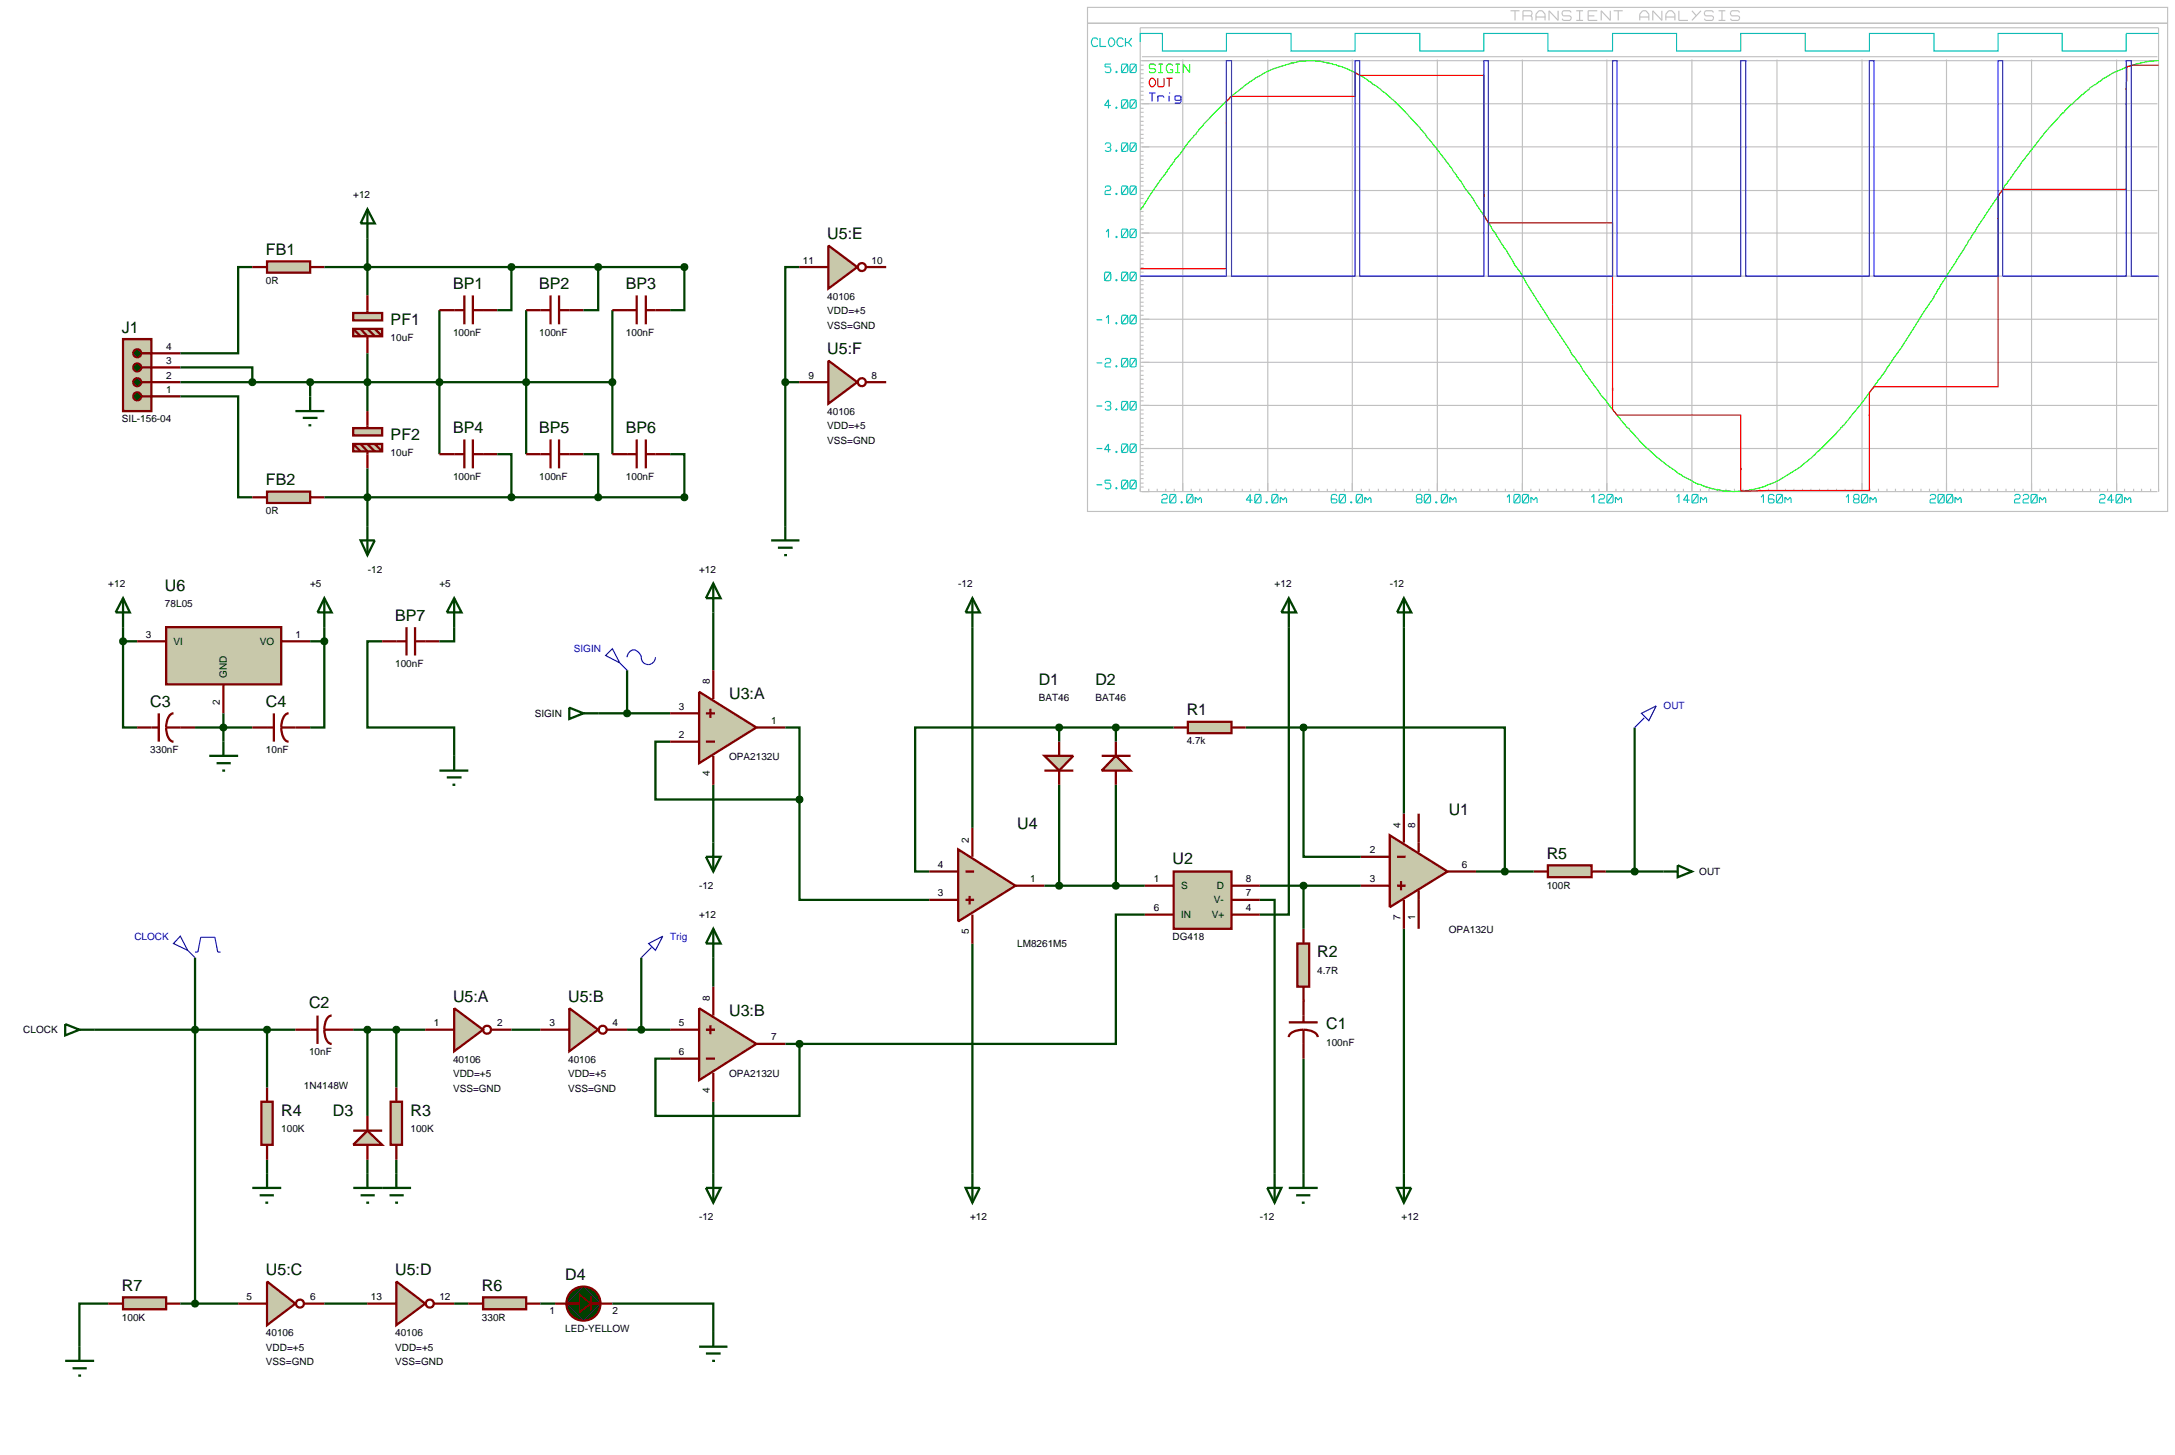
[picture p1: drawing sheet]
<svg xmlns="http://www.w3.org/2000/svg" width="384mm" height="257mm" viewBox="0 0 384 257" stroke-linecap="round" stroke-linejoin="round" font-family="sans-serif">
<g fill="none" stroke="#004000" stroke-width=".4">
<path d="M44.5 47.1h-2.5v15.2h-10.2M57.2 47.1h63.5v7.6h-2.5M64.8 42v10.1M77.5 54.7v25.4M90.2 47.1v7.6h-2.5M92.8 54.7v25.4M105.5 47.1v7.6h-2.6M108 54.7v25.4M141 47.1h-2.5v20.3M31.8 69.9h10.2v17.8h2.5M31.8 64.8h12.7v2.6M31.8 67.4h76.2"/>
<path d="M54.7 67.4v2.5M64.8 62.3v10.2M138.5 67.4h2.5M138.5 67.4v25.4M64.8 82.6v10.2M87.7 80.1h2.5v7.6M102.9 80.1h2.6v7.6M118.2 80.1h2.5v7.6h-63.5M21.7 113.1v15.2h2.5M21.7 110.6v2.5M21.7 113.1h2.5M54.7 113.1h2.5"/>
<path d="M57.2 113.1v15.2h-2.5M57.2 110.6v2.5M67.4 113.1h-2.6v15.2h15.3v5M80.1 110.6v2.5h-2.6M110.6 118.2v7.6M125.8 108v10.2M171.5 110.6v35.4M227.3 110.6v50.7h-5.1M247.6 110.6v32.9M34.4 128.3h10.1M39.4 125.8v5M105.5 125.8h12.7"/>
<path d="M118.2 130.8h-2.6v10.2h25.4M125.8 138.4v10.2M138.5 128.3h2.5v12.7M186.8 128.3h-25.4v25.4h2.5M186.8 128.3h20.2M186.8 128.3v2.5M186.8 138.4v17.8M196.8 128.3v2.5M196.8 138.4v17.8M219.7 128.3h10.2M229.9 128.3h35.5v25.4M229.9 128.3v22.8h10.1"/>
<path d="M288.3 128.3v25.4M141 141v17.7h22.9M184.2 156.2h17.7M222.2 158.7h2.6v48.3M222.2 156.2h17.8M229.9 156.2v7.6M260.3 153.7h10.2M283.2 153.7h10.2M34.4 168.9v61M113.1 168.9v12.7M125.8 168.9v5.1M171.5 166.4v40.6"/>
<path d="M201.9 161.3h-5.1v22.8h-55.8M247.6 163.8v43.2M16.6 181.6h35.5M47.1 181.6v10.2M62.3 181.6h12.7M64.8 181.6v15.2M69.9 181.6v10.2M90.2 181.6h5.1M110.6 181.6h7.6M125.8 194.3v12.7M138.5 184.1h2.5M141 184.1v12.7h-25.4v-10.1h2.6"/>
<path d="M229.9 186.7v20.3M47.1 204.5v2.5M64.8 204.5v2.5M69.9 204.5v2.5M19.1 229.9h-5.1v7.6M31.8 229.9h10.2M57.2 229.9h7.6M80.1 229.9h2.5M95.3 229.9h2.6M108 229.9h17.8v5"/>
</g>
<path d="M207 153.7h10.2v10.1h-10.2z" fill="#c8c8aa" stroke="#800000" stroke-width=".4"/>
<path d="M201.9 156.2h5.1M217.2 156.2h5M217.2 158.7h5M201.9 161.3h5.1M217.2 161.3h5" fill="none" stroke="#800000" stroke-width=".4"/>
<path d="M184.2 133.3h5.1l-2.5 2.6z" fill="#c8c8aa" stroke="#800000" stroke-width=".4"/>
<path d="M184.2 135.9h5.1M186.8 130.8v2.5M186.8 135.9v2.5" fill="none" stroke="#800000" stroke-width=".4"/>
<path d="M196.8 133.3l2.6 2.6h-5.1z" fill="#c8c8aa" stroke="#800000" stroke-width=".4"/>
<path d="M194.3 133.3h5.1M196.8 130.8v2.5M196.8 135.9v2.5" fill="none" stroke="#800000" stroke-width=".4"/>
<path d="M209.5 127.3h7.7v2h-7.7z" fill="#c8c8aa" stroke="#800000" stroke-width=".4"/>
<path d="M207 128.3h2.5M217.2 128.3h2.5" fill="none" stroke="#800000" stroke-width=".4"/>
<path d="M196.4 128l.4-.2-.5 .5zM196.8 127.8l.3 .1 .2 .4zM196.8 128.8l.5-.5-.2 .4zM196.3 128.3l.5 .5-.4-.2z" fill="#004000" stroke="#004000" stroke-width=".4"/>
<path d="M196.3 128.3l.5-.5 .5 .5-.5 .5z" fill="#004000"/>
<path d="M228.8 166.4h2.1v7.6h-2.1z" fill="#c8c8aa" stroke="#800000" stroke-width=".4"/>
<path d="M229.9 163.8v2.6M229.9 174v6.3M227.3 180.3h5.1M229.9 181.6a3.2 3.2 0 0 0-2.5 .9l-.1 .4M229.9 181.6a3.1 3.1 0 0 1 2.4 .9l.1 .4M229.9 181.6v5.1" fill="none" stroke="#800000" stroke-width=".4"/>
<g fill="none" stroke="#004000" stroke-width=".4">
<path d="M171.5 105.5l1.3 2.5h-2.5zM171.5 105.5v5.1M227.3 105.5l1.3 2.5h-2.6zM227.3 105.5v5.1M247.6 105.5l1.3 2.5h-2.5zM247.6 105.5v5.1M170.3 209.5h2.5l-1.3 2.6zM171.5 207v5.1M223.5 209.5h2.5l-1.2 2.6zM224.8 207v5.1M227.3 209.5h5.1M228.6 210.8h2.5"/>
<path d="M229.6 212.1h.5M229.9 207v2.5M246.4 209.5h2.5l-1.3 2.6zM247.6 207v5.1"/>
</g>
<path d="M106.8 115.6l1.2-1.2 1.3 2.5zM109.3 116.9l1.3 1.3M110.6 115.9a1.17 1.17 0 0 1 .8-1.2 1.17 1.17 0 0 1 1.4 .5l.2 .4a1.63 1.63 0 0 0 1 1.5 1.28 1.28 0 0 0 1.6-1.2M289.5 125.8l2.6-1.3-1.3 2.6zM290 126.6l-1.7 1.7M31.8 165.1l1.3 2.5-2.5-1.2zM33.1 167.6l1.3 1.3M34.4 167.9h.5l.5-2.6h2.5l.5 2.6h.5" fill="none" stroke="#0000c0" stroke-width=".2"/>
<g fill="none" stroke="#c0c0c0" stroke-width=".2">
<path d="M191.8 1.3h190.5v88.9h-190.5zM191.8 4.1h190.5M201.1 19.8h.6M201.1 19.1h.6M201.1 18.3h179.4M201.1 17.6h.6M201.1 16.8h.6M201.1 16.1h.6M201.1 15.3h.6M201.1 14.6h.6M201.1 13.8h.6M201.1 13h.6"/>
<path d="M201.1 12.3h.6M201.1 11.5h.6M201.1 10.7h179.4M201.4 10h179.1M208.6 10.5v76.2M223.6 10.5v76.2M238.5 10.5v76.2M253.5 10.5v76.2M266.4 1.9h1.6M267.2 1.9v1.7M268.5 10.5v76.2M268.6 2.8h1.4"/>
<path d="M270 2.8l.2-.3v-.3l-.2-.3h-1.4v1.7M270 2.8l.2 .2v.6M270.9 3.6v-1.1l.5-.6h.6l.5 .6v1.1M270.9 3h1.6M274.8 1.9v1.7l-1.6-1.7v1.7M277.1 2.2l-.2-.3h-1.2l-.2 .3v.3l.2 .3h1.2l.2 .2v.3l-.2 .3h-1.2l-.2-.3M278 1.9h1.2M278 3.6h1.2M278.6 1.9v1.7M280.1 2.8h1.1M281.7 1.9h-1.6v1.7h1.6M283.4 10.5v76.2"/>
<path d="M284 1.9v1.7l-1.6-1.7v1.7M284.6 1.9h1.6M285.4 1.9v1.7M289.2 3.6v-1.1l.5-.6h.6l.5 .6v1.1M289.2 3h1.6M293.1 1.9v1.7l-1.6-1.7v1.7M293.8 3.6v-1.1l.5-.6h.6l.5 .6v1.1M293.8 3h1.6M296.1 1.9v1.7h1.6M298.4 1.9l.8 .9M298.4 10.5v76.2M300 1.9l-1.6 1.7"/>
<path d="M302.2 2.2l-.2-.3h-1.2l-.2 .3v.3l.2 .3h1.2l.2 .2v.3l-.2 .3h-1.2l-.2-.3M303.1 1.9h1.2M303.1 3.6h1.2M303.7 1.9v1.7M306.8 2.2l-.2-.3h-1.2l-.2 .3v.3l.2 .3h1.2l.2 .2v.3l-.2 .3h-1.2l-.2-.3M313.4 10.5v76.2M328.4 10.5v76.2M343.3 10.5v76.2M358.3 10.5v76.2M373.3 10.5v76.2M201.1 39.6h.6M201.1 38.8h.6"/>
<path d="M201.1 38.1h.6M201.1 37.3h.6M201.1 36.6h.6M201.1 35.8h.6M201.1 35h.6M201.1 34.3h.6M201.1 33.6h179.4M201.1 32.8h.6M201.1 32h.6M201.1 31.3h.6M201.1 30.5h.6M201.1 29.7h.6"/>
<path d="M201.1 29h.6M201.1 28.2h.6M201.1 27.5h.6M201.1 26.7h.6M201.1 25.9h179.4M201.1 25.2h.6M201.1 24.4h.6M201.1 23.7h.6M201.1 22.9h.6M201.1 22.1h.6M201.1 21.4h.6M201.1 20.6h.6"/>
<path d="M201.1 59.4h.6M201.1 58.6h.6M201.1 57.8h.6M201.1 57.1h.6M201.1 56.3h179.4M201.1 55.6h.6M201.1 54.8h.6M201.1 54h.6M201.1 53.3h.6M201.1 52.5h.6M201.1 51.7h.6M201.1 51h.6"/>
<path d="M201.1 50.2h.6M201.1 49.5h.6M201.1 48.7h179.4M201.1 48h.6M201.1 47.2h.6M201.1 46.5h.6M201.1 45.7h.6M201.1 44.9h.6M201.1 44.2h.6M201.1 43.4h.6M201.1 42.7h.6M201.1 41.9h.6"/>
<path d="M201.1 41.1h179.4M201.1 40.4h.6M201.1 79.8h.6M201.1 79.1h179.4M201.1 78.4h.6M201.1 77.6h.6M201.1 76.8h.6M201.1 76.1h.6M201.1 75.3h.6M201.1 74.6h.6M201.1 73.8h.6M201.1 73h.6"/>
<path d="M201.1 72.3h.6M201.1 71.5h179.4M201.1 70.7h.6M201.1 70h.6M201.1 69.2h.6M201.1 68.5h.6M201.1 67.7h.6M201.1 66.9h.6M201.1 66.2h.6M201.1 65.4h.6M201.1 64.6h.6M201.1 63.9h179.4"/>
<path d="M201.1 63.2h.6M201.1 62.4h.6M201.1 61.6h.6M201.1 60.9h.6M201.1 60.1h.6M201.1 85.9h.6M201.1 85.2h.6M201.1 84.4h.6M201.1 83.6h.6M201.1 82.9h.6M201.1 82.1h.6M201.1 81.4h.6"/>
<path d="M201.1 80.6h.6M202.6 86.2v.5M204.1 86.2v.5M205.6 86.2v.5M207.1 86.2v.5M210.1 86.2v.5M211.6 86.2v.5M213.1 86.2v.5M214.6 86.2v.5M216.1 86.2v.5M217.6 86.2v.5M219.1 86.2v.5"/>
<path d="M220.6 86.2v.5M222.1 86.2v.5M225.1 86.2v.5M226.6 86.2v.5M228.1 86.2v.5M229.6 86.2v.5M231.1 86.2v.5M232.6 86.2v.5M234.1 86.2v.5M235.6 86.2v.5M237.1 86.2v.5M240.1 86.2v.5"/>
<path d="M241.5 86.2v.5M243.1 86.2v.5M244.5 86.2v.5M246.1 86.2v.5M247.5 86.2v.5M249.1 86.2v.5M250.5 86.2v.5M252 86.2v.5M255 86.2v.5M256.5 86.2v.5M258 86.2v.5M259.5 86.2v.5"/>
<path d="M261 86.2v.5M262.5 86.2v.5M264 86.2v.5M265.5 86.2v.5M267 86.2v.5M270 86.2v.5M271.5 86.2v.5M273 86.2v.5M274.5 86.2v.5M276 86.2v.5M277.4 86.2v.5M279 86.2v.5"/>
<path d="M280.4 86.2v.5M282 86.2v.5M285 86.2v.5M286.4 86.2v.5M288 86.2v.5M289.4 86.2v.5M291 86.2v.5M292.4 86.2v.5M293.9 86.2v.5M295.4 86.2v.5M296.9 86.2v.5M299.9 86.2v.5"/>
<path d="M301.4 86.2v.5M302.9 86.2v.5M304.4 86.2v.5M305.9 86.2v.5M307.4 86.2v.5M308.9 86.2v.5M310.4 86.2v.5M311.9 86.2v.5M314.9 86.2v.5M316.4 86.2v.5M317.9 86.2v.5M319.4 86.2v.5"/>
<path d="M320.9 86.2v.5M322.4 86.2v.5M323.9 86.2v.5M325.4 86.2v.5M326.8 86.2v.5M329.8 86.2v.5M331.3 86.2v.5M332.8 86.2v.5M334.3 86.2v.5M335.8 86.2v.5M337.3 86.2v.5M338.8 86.2v.5"/>
<path d="M340.3 86.2v.5M341.8 86.2v.5M344.8 86.2v.5M346.3 86.2v.5M347.8 86.2v.5M349.3 86.2v.5M350.8 86.2v.5M352.3 86.2v.5M353.8 86.2v.5M355.3 86.2v.5M356.8 86.2v.5M359.8 86.2v.5"/>
<path d="M361.3 86.2v.5M362.7 86.2v.5M364.3 86.2v.5M365.7 86.2v.5M367.3 86.2v.5M368.7 86.2v.5M370.3 86.2v.5M371.7 86.2v.5M374.7 86.2v.5M376.3 86.2v.5M377.7 86.2v.5M379.3 86.2v.5"/>
<path d="M380.5 86.7h-179.4v-81.8h179.6v81.8"/>
</g>
<g fill="none" stroke="#00c0c0" stroke-width=".2">
<path d="M193.6 7l-.2-.3h-.6l-.3 .5v.5l.3 .5h.6l.2-.2M194 6.7v1.5h1.1M195.8 6.7h.4l.4 .5v.5l-.4 .5h-.4l-.3-.5v-.5zM195.9 11.3h-1v.5h.8l.2 .3v.5l-.2 .2h-.6l-.2-.2M195.9 18.6h-1.1l.7-1v1.5M196.8 12.6h.2v.2h-.2zM196.8 18.9h.2v.2h-.2zM197.9 11.3h.8l.2 .3v1l-.2 .2h-.8l-.1-.2zM197.9 17.6h.8l.2 .3v1l-.2 .2h-.8l-.1-.2zM198.1 7l-.2-.3h-.6l-.3 .5v.5l.3 .5h.6l.2-.2M198.5 6.7v1.5M198.5 7.5h.5"/>
<path d="M198.9 17.6l-1.1 1.5M198.9 11.3l-1.1 1.5M199 7.5l.6 .7M199.4 11.3h.8l.2 .3v1l-.2 .2h-.8l-.1-.2zM199.4 17.6h.8l.2 .3v1l-.2 .2h-.8l-.1-.2zM199.6 6.7l-.6 .8M200.4 17.6l-1.1 1.5M200.4 11.3l-1.1 1.5M380.7 5.9h-5.7v3.1h-11.3v-3.1h-11.3v3.1h-11.3v-3.1h-11.4v3.1h-11.3v-3.1h-11.4v3.1h-11.3v-3.1h-11.3v3.1h-11.4v-3.1h-11.3v3.1h-11.3v-3.1h-11.4v3.1h-11.3v-3.1h-11.4v3.1h-11.3v-3.1h-3.9v1.5M194.9 33.1l.2-.3h.6l.2 .5-.2 .3h-.6l-.2 .2v.5h1M194.9 25.5l.2-.3h.6l.2 .3-.2 .5M195.3 26h.4"/>
<path d="M195.7 26l.2 .2v.3l-.2 .2h-.6l-.2-.2M196.8 26.5h.2v.2h-.2zM196.8 34.1h.2v.2h-.2zM197.9 25.2h.8l.2 .3v1l-.2 .2h-.8l-.1-.2zM197.9 32.8h.8l.2 .3v1l-.2 .2h-.8l-.1-.2zM198.9 32.8l-1.1 1.5M198.9 25.2l-1.1 1.5M199.4 25.2h.8l.2 .3v1l-.2 .2h-.8l-.1-.2zM199.4 32.8h.8l.2 .3v1l-.2 .2h-.8l-.1-.2zM200.4 32.8l-1.1 1.5M200.4 25.2l-1.1 1.5M193.4 56.4h1"/>
<path d="M194.9 48h.8l.2 .3v1l-.2 .2h-.8l-.1-.2zM195.1 40.9l.4-.5v1.5M195.1 56.1l.4-.5v1.5M195.9 48l-1.1 1.5M196.8 41.7h.2v.2h-.2zM196.8 49.3h.2v.2h-.2zM196.8 56.9h.2v.2h-.2zM197.9 40.4h.8l.2 .3v1l-.2 .2h-.8l-.1-.2zM197.9 48h.8l.2 .3v1l-.2 .2h-.8l-.1-.2zM197.9 55.6h.8l.2 .3v1l-.2 .2h-.8l-.1-.2zM198.9 55.6l-1.1 1.5M198.9 48l-1.1 1.5"/>
<path d="M198.9 40.4l-1.1 1.5M199.4 40.4h.8l.2 .3v1l-.2 .2h-.8l-.1-.2zM199.4 48h.8l.2 .3v1l-.2 .2h-.8l-.1-.2zM199.4 55.6h.8l.2 .3v1l-.2 .2h-.8l-.1-.2zM200.4 55.6l-1.1 1.5M200.4 48l-1.1 1.5M200.4 40.4l-1.1 1.5M193.4 79.1h1M193.4 71.6h1M193.4 64h1M194.9 63.5l.2-.3h.6l.2 .5-.2 .3h-.6l-.2 .2v.5h1M194.9 71.1l.2-.3h.6l.2 .3-.2 .5"/>
<path d="M195.3 71.6h.4M195.7 71.6l.2 .2v.3l-.2 .2h-.6l-.2-.2M195.9 79.3h-1.1l.7-1v1.5M196.8 64.5h.2v.2h-.2zM196.8 72.1h.2v.2h-.2zM196.8 79.6h.2v.2h-.2zM197.9 63.2h.8l.2 .3v1l-.2 .2h-.8l-.1-.2zM197.9 70.8h.8l.2 .3v1l-.2 .2h-.8l-.1-.2zM197.9 78.3h.8l.2 .3v1l-.2 .2h-.8l-.1-.2zM198.9 78.3l-1.1 1.5M198.9 70.8l-1.1 1.5M198.9 63.2l-1.1 1.5"/>
<path d="M199.4 63.2h.8l.2 .3v1l-.2 .2h-.8l-.1-.2zM199.4 70.8h.8l.2 .3v1l-.2 .2h-.8l-.1-.2zM199.4 78.3h.8l.2 .3v1l-.2 .2h-.8l-.1-.2zM200.4 78.3l-1.1 1.5M200.4 70.8l-1.1 1.5M200.4 63.2l-1.1 1.5M193.4 85.5h1M195.9 84.7h-1v.5h.8l.2 .3v.5l-.2 .2h-.6l-.2-.2M196.8 86h.2v.2h-.2zM197.9 84.7h.8l.2 .3v1l-.2 .2h-.8l-.1-.2zM198.9 84.7l-1.1 1.5M199.4 84.7h.8l.2 .3v1l-.2 .2h-.8l-.1-.2z"/>
<path d="M200.4 84.7l-1.1 1.5M204.9 87.5l.2-.3h.6l.2 .5-.2 .3h-.6l-.2 .2v.5h1M206.4 87.2h.8l.2 .3v1l-.2 .2h-.8l-.1-.2zM207.4 87.2l-1.1 1.5M208.3 88.5h.2v.2h-.2zM209.4 87.2h.8l.2 .3v1l-.2 .2h-.8l-.1-.2zM210.4 87.2l-1.1 1.5M210.8 87.7v1M210.8 88l.1-.3 .4 .5 .4-.5 .2 .3v.7M220.9 88.2h-1.1l.7-1v1.5M221.4 87.2h.8l.2 .3v1l-.2 .2h-.8l-.1-.2zM222.4 87.2l-1.1 1.5"/>
<path d="M223.3 88.5h.2v.2h-.2zM224.4 87.2h.8l.2 .3v1l-.2 .2h-.8l-.1-.2zM225.4 87.2l-1.1 1.5M225.8 87.7v1M225.8 88l.1-.3 .4 .5 .4-.5 .2 .3v.7M235.8 87.5l-.2-.3h-.6l-.2 .3v1l.2 .2h.6l.2-.2v-.3l-.2-.2h-.8M236.3 87.2h.8l.2 .3v1l-.2 .2h-.8l-.1-.2zM237.3 87.2l-1.1 1.5M238.2 88.5h.2v.2h-.2zM239.3 87.2h.8l.2 .3v1l-.2 .2h-.8l-.1-.2zM240.3 87.2l-1.1 1.5M240.7 87.7v1"/>
<path d="M240.7 88l.1-.3 .4 .5 .4-.5 .2 .3v.7M250 88l-.2-.3 .2-.5h.6l.2 .3-.2 .5M250 88h.6M250 88l-.2 .2v.3l.2 .2h.6l.2-.2v-.3l-.2-.2M251.3 87.2h.8l.2 .3v1l-.2 .2h-.8l-.1-.2zM252.3 87.2l-1.1 1.5M253.2 88.5h.2v.2h-.2zM254.3 87.2h.8l.2 .3v1l-.2 .2h-.8l-.1-.2zM255.3 87.2l-1.1 1.5M255.7 87.7v1M255.7 88l.1-.3 .4 .5 .4-.5 .2 .3v.7M265.8 87.7l.4-.5v1.5"/>
<path d="M267.1 87.2h.8l.2 .3v1l-.2 .2h-.8l-.1-.2zM268.1 87.2l-1.1 1.5M268.6 87.2h.8l.2 .3v1l-.2 .2h-.8l-.1-.2zM269.6 87.2l-1.1 1.5M270 87.7v1M270 88l.1-.3 .4 .5 .4-.5 .2 .3v.7M280.7 87.7l.4-.5v1.5M282 87.5l.2-.3h.6l.2 .5-.2 .3h-.6l-.2 .2v.5h1M283.5 87.2h.8l.2 .3v1l-.2 .2h-.8l-.1-.2zM284.5 87.2l-1.1 1.5M284.9 87.7v1M284.9 88l.1-.3 .4 .5 .4-.5 .2 .3v.7"/>
<path d="M295.7 87.7l.4-.5v1.5M298 88.2h-1.1l.7-1v1.5M298.5 87.2h.8l.2 .3v1l-.2 .2h-.8l-.1-.2zM299.5 87.2l-1.1 1.5M299.9 87.7v1M299.9 88l.1-.3 .4 .5 .4-.5 .2 .3v.7M310.6 87.7l.4-.5v1.5M312.9 87.5l-.2-.3h-.6l-.2 .3v1l.2 .2h.6l.2-.2v-.3l-.2-.2h-.8M313.4 87.2h.8l.2 .3v1l-.2 .2h-.8l-.1-.2zM314.4 87.2l-1.1 1.5M314.8 87.7v1M314.8 88l.1-.3 .4 .5 .4-.5 .2 .3v.7"/>
<path d="M325.6 87.7l.4-.5v1.5M327.1 88l-.2-.3 .2-.5h.6l.2 .3-.2 .5M327.1 88h.6M327.1 88l-.2 .2v.3l.2 .2h.6l.2-.2v-.3l-.2-.2M328.4 87.2h.8l.2 .3v1l-.2 .2h-.8l-.1-.2zM329.4 87.2l-1.1 1.5M329.8 87.7v1M329.8 88l.1-.3 .4 .5 .4-.5 .2 .3v.7M340.4 87.5l.2-.3h.6l.2 .5-.2 .3h-.6l-.2 .2v.5h1M341.9 87.2h.8l.2 .3v1l-.2 .2h-.8l-.1-.2zM342.9 87.2l-1.1 1.5M343.4 87.2h.8l.2 .3v1l-.2 .2h-.8l-.1-.2z"/>
<path d="M344.4 87.2l-1.1 1.5M344.8 87.7v1M344.8 88l.1-.3 .4 .5 .4-.5 .2 .3v.7M355.3 87.5l.2-.3h.6l.2 .5-.2 .3h-.6l-.2 .2v.5h1M356.8 87.5l.2-.3h.6l.2 .5-.2 .3h-.6l-.2 .2v.5h1M358.3 87.2h.8l.2 .3v1l-.2 .2h-.8l-.1-.2zM359.3 87.2l-1.1 1.5M359.7 87.7v1M359.7 88l.1-.3 .4 .5 .4-.5 .2 .3v.7M370.3 87.5l.2-.3h.6l.2 .5-.2 .3h-.6l-.2 .2v.5h1M372.8 88.2h-1.1l.7-1v1.5M373.3 87.2h.8l.2 .3v1l-.2 .2h-.8l-.1-.2z"/>
<path d="M374.3 87.2l-1.1 1.5M374.7 87.7v1M374.7 88l.1-.3 .4 .5 .4-.5 .2 .3v.7"/>
</g>
<path d="M203.8 11.6l-.2-.3h-.8l-.1 .3 .1 .5h.8l.2 .2v.3l-.2 .2h-.8l-.1-.2M204.3 12.8h.8M204.3 11.3h.8M204.7 11.3v1.5M206.8 11.6l-.2-.3h-.6l-.3 .5v.5l.3 .5h.8v-.5h-.4M207.3 12.8h.8M207.3 11.3h.8M207.7 11.3v1.5M209.8 11.3v1.5l-1.1-1.5v1.5M380.7 10.7l-1.6 .1-2.1 .4-2 .6-1.2 .6a12.5 12.5 0 0 0-3.2 1.8l-1.9 1.2-.3 .4-1.2 .9-3.4 3.2a68.2 68.2 0 0 0-6.8 8.2l-2.3 3.1-.1 .3-1 1.2-4.7 7.1-7.2 11.4-.6 1.2-1.8 2.6-3.9 6.2-3.7 5.4-.5 .5-.1 .3-2.6 3.5-3.2 4-5.2 5.3-1.6 1.3a22.8 22.8 0 0 1-7.7 4.4 8.3 8.3 0 0 1-2.9 .6l-.9 .1a14.2 14.2 0 0 1-4-.2l-1.1-.2-2.1-.8h-.3l-2.7-1.4-1-.7a40.9 40.9 0 0 1-8-7.1l-2.5-2.8-3-3.8-4.9-6.9-4.2-6.4-3.9-6.2-1.1-2-1-1.3-1.5-2.6-3.6-5.5-.2-.5-2.2-3.3-1.1-1.4-.9-1.5-.7-.8-.1-.3-2.2-3-3.3-4.2-3.7-4.1a36.2 36.2 0 0 0-5.5-4.7l-1.9-1.4-1.2-.6a14.4 14.4 0 0 0-4.1-1.6l-1.7-.4a12.7 12.7 0 0 0-4.5 0l-1.9 .5a20 20 0 0 0-7.4 3.7l-2.5 2-5.5 5.7-.6 .9-.3 .2-1.4 1.7-1.5 2.1-.3 .2-.3 .6-2.4 3.2-3.6 5.3" fill="none" stroke="#0f0" stroke-width=".2"/>
<path d="M203 13.8h.4l.4 .5v.5l-.4 .5h-.4l-.3-.5v-.5zM204.2 13.8l.1 1.5h.8l.2-.2v-1.3M205.7 13.8h1.1M206.2 13.8v1.5M380.7 11.5h-4.8l-.5 .2a.51 .51 0 0 0-.3 .8l-.1 2.1v18.8h-21.8l-.5 .7a2.19 2.19 0 0 0-.3 1.7v32.4h-21.9l-.1 .2a1.43 1.43 0 0 0-.7 1.3v16.8l-22.6 .1-.1-.2v-13.2h-21.8l-.3-.4a1.36 1.36 0 0 1-.5-1.5v-32h-21.9l-.8-1.3v-24.7h-21.3a1.11 1.11 0 0 1-1.1-.3l-.3-.2v4.2h-21.6a.68 .68 0 0 0-.7 .5 .56 .56 0 0 0-.4 .8v29.1h-15.2" fill="none" stroke="#f00" stroke-width=".2"/>
<path d="M202.7 16.4h1.1M203.2 16.4v1.5M204.2 16.9v1M204.2 17.2l.1-.3h.8l.2 .3M206.2 16.4h.1M206.2 16.9v1M208.3 17.2l-.2-.3h-.8l-.1 .3 .1 .5h.8l.2-.3M208.3 16.9v1l-.2 .3h-.9M201.1 48.7h15.2v-38h.9v38h21.8v-38h.8v38h21.9v-38h.8v38h21.9v-38h.8v38h21.8v-38h.9v38h21.8v-38h.8v38h21.9v-38h.8v38h21.8v-38h.9v38h4.8" fill="none" stroke="#00f" stroke-width=".2"/>
<path d="M196.5 155.8l.3-.1-.5 .5zM196.8 155.7l.4 .2 .1 .3zM196.8 156.7l.5-.5-.2 .4zM196.3 156.2l.5 .5-.4-.2z" fill="#004000" stroke="#004000" stroke-width=".4"/>
<path d="M196.8 155.7l.5 .5-.5 .5-.5-.5z" fill="#004000"/>
<path d="M123.3 122l10.1 6.3-10.1 6.3z" fill="#c8c8aa" stroke="#800000" stroke-width=".4"/>
<path d="M125.8 118.2v5.1M118.2 130.8h5.1M118.2 125.8h5.1M124.5 130.8h1.6M124.5 125.8h1.6M125.3 125v1.6M125.8 133.3v5.1M133.4 128.3h5.1" fill="none" stroke="#800000" stroke-width=".4"/>
<path d="M100.4 124.8l2.5 1-2.5 1zM102.9 125.8h2.6" fill="none" stroke="#004000" stroke-width=".4"/>
<path d="M110.2 125.5l.4-.2-.5 .5zM110.6 125.3l.3 .1 .2 .4zM111.1 125.8l-.1 .3-.4 .2zM110.1 125.8l.5 .5-.4-.2z" fill="#004000" stroke="#004000" stroke-width=".4"/>
<path d="M110.1 125.8l.5-.5 .5 .5-.5 .5z" fill="#004000"/>
<path d="M123.3 177.8l10.1 6.3-10.1 6.4z" fill="#c8c8aa" stroke="#800000" stroke-width=".4"/>
<path d="M125.8 174v5.1M118.2 186.7h5.1M118.2 181.6h5.1M124.5 186.7h1.6M124.5 181.6h1.6M125.3 180.8v1.6M125.8 189.2v5.1M133.4 184.1h5.1" fill="none" stroke="#800000" stroke-width=".4"/>
<path d="M140.7 183.7l.3-.1-.5 .5zM141 183.6l.3 .1 .2 .4zM141.5 184.1l-.1 .3-.4 .2zM140.5 184.1l.5 .5-.4-.2z" fill="#004000" stroke="#004000" stroke-width=".4"/>
<path d="M141 183.6l.5 .5-.5 .5-.5-.5z" fill="#004000"/>
<path d="M125.8 102.9l1.3 2.6h-2.6zM125.8 102.9v5.1M124.5 151.1h2.6l-1.3 2.6zM125.8 148.6v5.1M125.8 163.8l1.3 2.6h-2.6zM125.8 163.8v5.1M124.5 209.5h2.6l-1.3 2.6zM125.8 207v5.1" fill="none" stroke="#004000" stroke-width=".4"/>
<path d="M56 179.1v5M58.5 179.1a1.44 1.44 0 0 0-1.1 1.3l-.2 1.2M52.1 181.6h3.9M57.2 181.6a2.98 2.98 0 0 0 .9 2.4l.4 .1M57.2 181.6h5.1" fill="none" stroke="#800000" stroke-width=".4"/>
<path d="M68.9 194.3h2v7.6h-2z" fill="#c8c8aa" stroke="#800000" stroke-width=".4"/>
<path d="M69.9 191.8v2.5M69.9 201.9v2.6" fill="none" stroke="#800000" stroke-width=".4"/>
<path d="M64.8 199.4l2.6 2.5h-5.1z" fill="#c8c8aa" stroke="#800000" stroke-width=".4"/>
<path d="M62.3 199.4h5.1M64.8 196.8v2.6M64.8 201.9v2.6" fill="none" stroke="#800000" stroke-width=".4"/>
<path d="M64.5 181.2l.3-.1-.5 .5zM64.8 181.1l.4 .2 .1 .3zM64.8 182.1l.5-.5-.1 .3zM64.3 181.6l.5 .5-.4-.2z" fill="#004000" stroke="#004000" stroke-width=".4"/>
<path d="M64.8 181.1l.5 .5-.5 .5-.5-.5z" fill="#004000"/>
<path d="M46.1 194.3h2v7.6h-2z" fill="#c8c8aa" stroke="#800000" stroke-width=".4"/>
<path d="M47.1 191.8v2.5M47.1 201.9v2.6" fill="none" stroke="#800000" stroke-width=".4"/>
<path d="M69.6 181.2l.3-.1-.5 .5zM69.9 181.1l.4 .2 .1 .3zM70.4 181.6l-.1 .3-.4 .2zM69.4 181.6l.5 .5-.3-.1z" fill="#004000" stroke="#004000" stroke-width=".4"/>
<path d="M69.9 181.1l.5 .5-.5 .5-.5-.5z" fill="#004000"/>
<g fill="none" stroke="#004000" stroke-width=".4">
<path d="M11.5 180.6l2.5 1-2.5 1zM14 181.6h2.6M44.5 209.5h5.1M45.8 210.8h2.5M46.8 212.1h.5M47.1 207v2.5M62.3 209.5h10.2M63.6 210.8h2.5M64.6 212.1h.5M64.8 207v2.5M68.7 210.8h2.5M69.7 212.1h.5"/>
<path d="M69.9 207v2.5"/>
</g>
<path d="M46.8 181.2l.3-.1-.5 .5zM47.1 181.1l.4 .2 .1 .3zM47.1 182.1l.5-.5-.1 .3zM46.6 181.6l.5 .5-.3-.1z" fill="#004000" stroke="#004000" stroke-width=".4"/>
<path d="M47.1 181.1l.5 .5-.5 .5-.5-.5z" fill="#004000"/>
<path d="M273 152.6h7.7v2.1h-7.7z" fill="#c8c8aa" stroke="#800000" stroke-width=".4"/>
<path d="M270.5 153.7h2.5M280.7 153.7h2.5" fill="none" stroke="#800000" stroke-width=".4"/>
<path d="M293.4 153.7h2.5M295.9 152.6l2.5 1.1-2.5 1z" fill="none" stroke="#004000" stroke-width=".4"/>
<path d="M287.9 153.4l.4-.2-.5 .5zM288.3 153.2l.3 .1 .2 .4zM288.3 154.2l.5-.5-.2 .4zM287.8 153.7l.5 .5-.4-.2z" fill="#004000" stroke="#004000" stroke-width=".4"/>
<path d="M287.8 153.7l.5-.5 .5 .5-.5 .5z" fill="#004000"/>
<path d="M114.4 166.4l2.5-1.3-1.3 2.5zM114.9 167.1l-1.8 1.8" fill="none" stroke="#0000c0" stroke-width=".2"/>
<path d="M80.1 177.8l5.1 3.8-5.1 3.8z" fill="#c8c8aa" stroke="#800000" stroke-width=".4"/>
<g fill="none" stroke="#800000" stroke-width=".4">
<path d="M75 181.6h5.1M86.7 181.6h3.5"/>
<circle cx="85.9" cy="181.6" r=".7"/>
</g>
<path d="M100.4 177.8l5.1 3.8-5.1 3.8z" fill="#c8c8aa" stroke="#800000" stroke-width=".4"/>
<g fill="none" stroke="#800000" stroke-width=".4">
<path d="M95.3 181.6h5.1M107 181.6h3.6"/>
<circle cx="106.3" cy="181.6" r=".7"/>
</g>
<path d="M112.8 181.2l.3-.1-.5 .5zM113.1 181.1l.3 .1 .2 .4zM113.1 182.1l.5-.5-.2 .4zM112.6 181.6l.5 .5-.3-.1z" fill="#004000" stroke="#004000" stroke-width=".4"/>
<path d="M113.1 181.1l.5 .5-.5 .5-.5-.5z" fill="#004000"/>
<path d="M29.3 110.6h20.3v10.1h-20.3z" fill="#c8c8aa" stroke="#800000" stroke-width=".4"/>
<path d="M24.2 113.1h5.1M49.6 113.1h5.1M24.2 128.3h3.8M28 125.8v5M29.3 128.3a3.1 3.1 0 0 0 .9 2.4l.4 .1M29.3 128.3h5.1M30.6 125.8a1.5 1.5 0 0 0-1.1 1.3l-.2 1.2M39.4 120.7v5.1" fill="none" stroke="#800000" stroke-width=".4"/>
<path d="M21.7 105.5l1.2 2.5h-2.5zM21.7 105.5v5.1M57.2 105.5l1.3 2.5h-2.5zM57.2 105.5v5.1M36.9 133.3h5.1M38.2 134.6h2.5M39.2 135.9h.5M39.4 130.8v2.5" fill="none" stroke="#004000" stroke-width=".4"/>
<path d="M21.3 112.8l.4-.2-.5 .5zM21.7 112.6l.4 .2 .1 .3zM22.2 113.1l-.1 .3-.4 .2zM21.2 113.1l.5 .5-.4-.2z" fill="#004000" stroke="#004000" stroke-width=".4"/>
<path d="M21.2 113.1l.5-.5 .5 .5-.5 .5z" fill="#004000"/>
<path d="M39 128l.4-.2-.5 .5zM39.4 127.8l.4 .2 .1 .3zM39.4 128.8l.5-.5-.1 .3zM38.9 128.3l.5 .5-.4-.2z" fill="#004000" stroke="#004000" stroke-width=".4"/>
<path d="M38.9 128.3l.5-.5 .5 .5-.5 .5z" fill="#004000"/>
<path d="M44.5 128.3h3.8M48.3 125.8v5M49.6 128.3a3.1 3.1 0 0 0 .9 2.4l.4 .1M49.6 128.3h5.1M50.9 125.8a1.5 1.5 0 0 0-1.1 1.3l-.2 1.2" fill="none" stroke="#800000" stroke-width=".4"/>
<path d="M56.8 112.8l.4-.2-.5 .5zM57.2 112.6l.4 .2 .1 .3zM57.7 113.1l-.1 .3-.4 .2zM56.7 113.1l.5 .5-.4-.2z" fill="#004000" stroke="#004000" stroke-width=".4"/>
<path d="M56.7 113.1l.5-.5 .5 .5-.5 .5z" fill="#004000"/>
<path d="M67.4 113.1h4.3M71.7 110.6v5M73.2 110.6v5M73.2 113.1h4.3" fill="none" stroke="#800000" stroke-width=".4"/>
<g fill="none" stroke="#004000" stroke-width=".4">
<path d="M64.8 36.9l1.3 2.5h-2.5zM64.8 36.9v5.1M52.1 72.5h5.1M53.4 73.7h2.6M54.4 75h.5M54.7 69.9v2.6M63.6 95.3h2.5l-1.3 2.6zM64.8 92.8v5.1M80.1 105.5l1.3 2.5h-2.6zM80.1 105.5v5.1M77.5 135.9h5.1M78.8 137.1h2.6"/>
<path d="M79.8 138.4h.5M80.1 133.3v2.6"/>
</g>
<path d="M47.1 46.1h7.6v2h-7.6z" fill="#c8c8aa" stroke="#800000" stroke-width=".4"/>
<path d="M44.5 47.1h2.6M54.7 47.1h2.5" fill="none" stroke="#800000" stroke-width=".4"/>
<path d="M47.1 86.7h7.6v2h-7.6z" fill="#c8c8aa" stroke="#800000" stroke-width=".4"/>
<path d="M44.5 87.7h2.6M54.7 87.7h2.5" fill="none" stroke="#800000" stroke-width=".4"/>
<path d="M21.7 59.8h5v12.7h-5z" fill="#c8c8aa" stroke="#800000" stroke-width=".4"/>
<path d="M25 69.9h6.8M25 67.4h6.8M25 64.8h6.8M25 62.3h6.8" fill="none" stroke="#800000" stroke-width=".4"/>
<g fill="#000" stroke="#800000" stroke-width=".4">
<path d="M23.7 66.9l.5-.2-.7 .7zM24.2 66.7a.68 .68 0 0 1 .7 .7zM24.2 68.1l.7-.7a.68 .68 0 0 1-.7 .7zM23.5 67.4l.7 .7a.68 .68 0 0 1-.7-.7z"/>
<path d="M23.7 64.3l.5-.2-.7 .7zM24.2 64.1a.68 .68 0 0 1 .7 .7zM24.2 65.5l.7-.7a.68 .68 0 0 1-.7 .7zM23.5 64.8l.7 .7a.68 .68 0 0 1-.7-.7z"/>
<path d="M23.7 61.8l.5-.2-.7 .7zM24.2 61.6a.68 .68 0 0 1 .7 .7zM24.2 63l.7-.7a.68 .68 0 0 1-.7 .7zM23.5 62.3l.7 .7a.68 .68 0 0 1-.7-.7z"/>
<path d="M23.7 69.4l.5-.2-.7 .7zM24.2 69.2a.68 .68 0 0 1 .7 .7zM24.2 70.6l.7-.7a.68 .68 0 0 1-.7 .7zM23.5 69.9l.7 .7a.68 .68 0 0 1-.7-.7z"/>
</g>
<path d="M24.2 66.7l.7 .7-.7 .7-.7-.7zM24.2 64.1l.7 .7-.7 .7-.7-.7zM24.2 61.6l.7 .7-.7 .7-.7-.7zM24.2 69.2l.7 .7-.7 .7-.7-.7z" fill="#000"/>
<path d="M44.1 67.1l.4-.2-.5 .5zM44.5 66.9l.3 .1 .2 .4zM44.5 67.9l.5-.5-.2 .4zM44 67.4l.5 .5-.3-.1z" fill="#004000" stroke="#004000" stroke-width=".4"/>
<path d="M44 67.4l.5-.5 .5 .5-.5 .5z" fill="#004000"/>
<g fill="#c8c8aa" stroke="#800000" stroke-width=".4">
<path d="M62.3 55.2h5.1v1.3h-5.1z"/>
<path d="M62.3 58h5.1v1.3h-5.1z"/>
</g>
<path d="M62.3 58l1.3 1.3M63.6 58l1.2 1.3v3M64.8 52.1v3.1M64.8 58l1.3 1.3M66.1 58l1.3 1.3" fill="none" stroke="#800000" stroke-width=".4"/>
<path d="M64.5 46.7l.3-.1-.5 .5zM64.8 46.6l.4 .2 .1 .3zM64.8 47.6l.5-.5-.2 .4zM64.3 47.1l.5 .5-.3-.1z" fill="#004000" stroke="#004000" stroke-width=".4"/>
<path d="M64.8 46.6l.5 .5-.5 .5-.5-.5z" fill="#004000"/>
<path d="M64.5 67l.3-.1-.5 .5zM64.8 66.9l.3 .1 .2 .4zM64.8 67.9l.5-.5-.2 .4zM64.3 67.4l.5 .5-.3-.1z" fill="#004000" stroke="#004000" stroke-width=".4"/>
<path d="M64.3 67.4l.5-.5 .5 .5-.5 .5z" fill="#004000"/>
<g fill="#c8c8aa" stroke="#800000" stroke-width=".4">
<path d="M62.3 75.5h5.1v1.3h-5.1z"/>
<path d="M62.3 78.3h5.1v1.3h-5.1z"/>
</g>
<path d="M62.3 78.3l1.3 1.3M63.6 78.3l1.2 1.3v3M64.8 72.5v3M64.8 78.3l1.3 1.3M66.1 78.3l1.3 1.3" fill="none" stroke="#800000" stroke-width=".4"/>
<path d="M64.4 87.4l.4-.2-.5 .5zM64.8 87.2l.4 .2 .1 .3zM65.3 87.7l-.1 .3-.4 .2zM64.3 87.7l.5 .5-.4-.2z" fill="#004000" stroke="#004000" stroke-width=".4"/>
<path d="M64.3 87.7l.5-.5 .5 .5-.5 .5z" fill="#004000"/>
<g fill="none" stroke="#800000" stroke-width=".4">
<path d="M77.5 54.7h4.4M81.9 52.1v5.1M83.4 52.1v5.1M83.4 54.7h4.3M92.8 54.7h4.3M97.1 52.1v5.1M98.6 54.7h4.3M98.6 52.1v5.1M108 54.7h4.3M112.3 52.1v5.1M113.9 54.7h4.3M113.9 52.1v5.1"/>
<path d="M81.9 77.5v5.1M83.4 77.5v5.1M97.1 77.5v5.1M98.6 77.5v5.1M112.3 77.5v5.1M113.9 77.5v5.1M77.5 80.1h4.4M83.4 80.1h4.3M92.8 80.1h4.3M98.6 80.1h4.3M108 80.1h4.3M113.9 80.1h4.3"/>
</g>
<path d="M107.6 67.1l.4-.2-.5 .5zM108 66.9l.3 .1 .2 .4zM108.5 67.4l-.2 .4-.3 .1zM107.5 67.4l.5 .5-.3-.1z" fill="#004000" stroke="#004000" stroke-width=".4"/>
<path d="M107.5 67.4l.5-.5 .5 .5-.5 .5z" fill="#004000"/>
<path d="M92.5 67l.3-.1-.5 .5zM92.8 66.9l.3 .1 .2 .4zM93.3 67.4l-.2 .4-.3 .1zM92.3 67.4l.5 .5-.3-.1z" fill="#004000" stroke="#004000" stroke-width=".4"/>
<path d="M92.3 67.4l.5-.5 .5 .5-.5 .5z" fill="#004000"/>
<path d="M77.2 67l.3-.1-.5 .5zM77.5 66.9l.3 .1 .2 .4zM77.5 67.9l.5-.5-.2 .4zM77 67.4l.5 .5-.3-.1z" fill="#004000" stroke="#004000" stroke-width=".4"/>
<path d="M77 67.4l.5-.5 .5 .5-.5 .5z" fill="#004000"/>
<path d="M89.9 46.7l.3-.1-.5 .5zM90.2 46.6l.4 .2 .1 .3zM90.7 47.1l-.2 .4-.3 .1zM89.7 47.1l.5 .5-.3-.1z" fill="#004000" stroke="#004000" stroke-width=".4"/>
<path d="M90.2 46.6l.5 .5-.5 .5-.5-.5z" fill="#004000"/>
<path d="M105.2 46.7l.3-.1-.5 .5zM105.5 46.6l.3 .1 .2 .4zM106 47.1l-.2 .4-.3 .1zM105 47.1l.5 .5-.3-.1z" fill="#004000" stroke="#004000" stroke-width=".4"/>
<path d="M105.5 46.6l.5 .5-.5 .5-.5-.5z" fill="#004000"/>
<path d="M120.4 46.7l.3-.1-.5 .5zM120.7 46.6l.4 .2 .1 .3zM121.2 47.1l-.2 .4-.3 .1zM120.2 47.1l.5 .5-.3-.1z" fill="#004000" stroke="#004000" stroke-width=".4"/>
<path d="M120.7 46.6l.5 .5-.5 .5-.5-.5z" fill="#004000"/>
<path d="M105.2 87.3l.3-.1-.5 .5zM105.5 87.2l.3 .1 .2 .4zM106 87.7l-.2 .4-.3 .1zM105 87.7l.5 .5-.4-.2z" fill="#004000" stroke="#004000" stroke-width=".4"/>
<path d="M105 87.7l.5-.5 .5 .5-.5 .5z" fill="#004000"/>
<path d="M120.3 87.4l.4-.2-.5 .5zM120.7 87.2l.4 .2 .1 .3zM121.2 87.7l-.1 .3-.4 .2zM120.2 87.7l.5 .5-.4-.2z" fill="#004000" stroke="#004000" stroke-width=".4"/>
<path d="M120.2 87.7l.5-.5 .5 .5-.5 .5z" fill="#004000"/>
<path d="M89.8 87.4l.4-.2-.5 .5zM90.2 87.2l.3 .1 .2 .4zM90.7 87.7l-.1 .3-.4 .2zM89.7 87.7l.5 .5-.4-.2z" fill="#004000" stroke="#004000" stroke-width=".4"/>
<path d="M89.7 87.7l.5-.5 .5 .5-.5 .5z" fill="#004000"/>
<path d="M54.4 67l.3-.1-.5 .5zM54.7 66.9l.3 .1 .2 .4zM54.7 67.9l.5-.5-.2 .4zM54.2 67.4l.5 .5-.3-.1z" fill="#004000" stroke="#004000" stroke-width=".4"/>
<path d="M54.2 67.4l.5-.5 .5 .5-.5 .5z" fill="#004000"/>
<path d="M47.1 226l5 3.9-5 3.8z" fill="#c8c8aa" stroke="#800000" stroke-width=".4"/>
<g fill="none" stroke="#800000" stroke-width=".4">
<path d="M42 229.9h5.1M53.7 229.9h3.5"/>
<circle cx="52.9" cy="229.9" r=".7"/>
</g>
<path d="M34.1 181.2l.3-.1-.5 .5zM34.4 181.1l.4 .2 .1 .3zM34.9 181.6l-.1 .3-.4 .2zM33.9 181.6l.5 .5-.3-.1z" fill="#004000" stroke="#004000" stroke-width=".4"/>
<path d="M34.4 181.1l.5 .5-.5 .5-.5-.5z" fill="#004000"/>
<path d="M69.9 226l5.1 3.9-5.1 3.8z" fill="#c8c8aa" stroke="#800000" stroke-width=".4"/>
<g fill="none" stroke="#800000" stroke-width=".4">
<path d="M64.8 229.9h5.1M76.5 229.9h3.6M97.9 229.9h4.3M104.2 229.9h3.8"/>
<circle cx="75.8" cy="229.9" r=".7"/>
</g>
<path d="M101 227.5l1.2-.5 .7-.1-3 3a2.97 2.97 0 0 1 1.1-2.4zM102.9 226.9a2.95 2.95 0 0 1 3 3zM105.9 229.9a2.95 2.95 0 0 1-3 3zM99.9 229.9l3 3a2.95 2.95 0 0 1-3-3z" fill="#000" stroke="#800000" stroke-width=".4"/>
<path d="M102.9 226.9l3 3-3 3-3-3z" fill="#000"/>
<path d="M104.2 228.6v2.5" fill="none" stroke="#800000" stroke-width=".3"/>
<path d="M102.2 228.3l2 1.6-2 1.5z" fill="#000" stroke="#800000" stroke-width=".3"/>
<path d="M123.3 237.5h5M124.5 238.7h2.6M125.8 234.9v2.6M125.6 240h.5" fill="none" stroke="#004000" stroke-width=".4"/>
<path d="M85.2 228.8h7.6v2.1h-7.6z" fill="#c8c8aa" stroke="#800000" stroke-width=".4"/>
<path d="M82.6 229.9h2.6M92.8 229.9h2.5" fill="none" stroke="#800000" stroke-width=".4"/>
<path d="M21.7 228.8h7.6v2.1h-7.6z" fill="#c8c8aa" stroke="#800000" stroke-width=".4"/>
<path d="M19.1 229.9h2.6M29.3 229.9h2.5" fill="none" stroke="#800000" stroke-width=".4"/>
<path d="M34 229.6l.4-.2-.5 .5zM34.4 229.4l.4 .2 .1 .3zM34.9 229.9l-.1 .3-.4 .2zM33.9 229.9l.5 .5-.3-.1z" fill="#004000" stroke="#004000" stroke-width=".4"/>
<path d="M33.9 229.9l.5-.5 .5 .5-.5 .5z" fill="#004000"/>
<path d="M14 237.5v2.5M11.5 240h5.1M12.8 241.3h2.5M13.8 242.6h.5" fill="none" stroke="#004000" stroke-width=".4"/>
<path d="M146.1 43.3l5.1 3.8-5.1 3.8z" fill="#c8c8aa" stroke="#800000" stroke-width=".4"/>
<g fill="none" stroke="#800000" stroke-width=".4">
<path d="M141 47.1h5.1M152.7 47.1h3.6"/>
<circle cx="152" cy="47.1" r=".7"/>
</g>
<path d="M146.1 63.6l5.1 3.8-5.1 3.8z" fill="#c8c8aa" stroke="#800000" stroke-width=".4"/>
<g fill="none" stroke="#800000" stroke-width=".4">
<path d="M141 67.4h5.1M152.7 67.4h3.6"/>
<circle cx="152" cy="67.4" r=".7"/>
</g>
<path d="M136 95.3h5M137.2 96.6h2.6M138.3 97.9h.5M138.5 92.8v2.5" fill="none" stroke="#004000" stroke-width=".4"/>
<path d="M138.2 67l.3-.1-.5 .5zM138.5 66.9l.3 .1 .2 .4zM138.5 67.9l.5-.5-.2 .4zM138 67.4l.5 .5-.3-.1z" fill="#004000" stroke="#004000" stroke-width=".4"/>
<path d="M138 67.4l.5-.5 .5 .5-.5 .5z" fill="#004000"/>
<path d="M169 149.8l10.1 6.4-10.1 6.3z" fill="#c8c8aa" stroke="#800000" stroke-width=".4"/>
<path d="M163.9 153.7h5.1M163.9 158.7h5.1M170.3 153.7h1.5M170.3 158.7h1.5M171 158v1.5M171.5 146v5.1M179.1 156.2h5.1M171.5 161.3v5.1" fill="none" stroke="#800000" stroke-width=".4"/>
<path d="M186.4 155.9l.4-.2-.5 .5zM186.8 155.7l.4 .2 .1 .3zM187.3 156.2l-.1 .3-.4 .2zM186.3 156.2l.5 .5-.3-.1z" fill="#004000" stroke="#004000" stroke-width=".4"/>
<path d="M186.3 156.2l.5-.5 .5 .5-.5 .5z" fill="#004000"/>
<path d="M186.4 128l.4-.2-.5 .5zM186.8 127.8l.4 .2 .1 .3zM187.3 128.3l-.1 .3-.4 .2zM186.3 128.3l.5 .5-.3-.1z" fill="#004000" stroke="#004000" stroke-width=".4"/>
<path d="M186.3 128.3l.5-.5 .5 .5-.5 .5z" fill="#004000"/>
<path d="M140.6 140.7l.4-.2-.5 .5zM141 140.5l.4 .2 .1 .3zM141.5 141l-.1 .3-.4 .2zM140.5 141l.5 .5-.3-.1z" fill="#004000" stroke="#004000" stroke-width=".4"/>
<path d="M140.5 141l.5-.5 .5 .5-.5 .5z" fill="#004000"/>
<path d="M245.1 147.3l10.2 6.4-10.2 6.3z" fill="#c8c8aa" stroke="#800000" stroke-width=".4"/>
<path d="M240 151.1h5.1M240 156.2h5.1M246.4 151.1h1.5M246.4 156.2h1.5M247.1 155.4v1.6M247.6 143.5v5.1M247.6 158.7v5.1M250.2 143.5v6.8M250.2 157v6.8M255.3 153.7h5" fill="none" stroke="#800000" stroke-width=".4"/>
<path d="M265 153.4l.4-.2-.5 .5zM265.4 153.2l.4 .2 .1 .3zM265.9 153.7l-.1 .3-.4 .2zM264.9 153.7l.5 .5-.4-.2z" fill="#004000" stroke="#004000" stroke-width=".4"/>
<path d="M265.4 153.2l.5 .5-.5 .5-.5-.5z" fill="#004000"/>
<path d="M229.6 155.8l.3-.1-.5 .5zM229.9 155.7l.4 .2 .1 .3zM230.4 156.2l-.1 .3-.4 .2zM229.4 156.2l.5 .5-.4-.2z" fill="#004000" stroke="#004000" stroke-width=".4"/>
<path d="M229.9 155.7l.5 .5-.5 .5-.5-.5z" fill="#004000"/>
<path d="M229.5 128l.4-.2-.5 .5zM229.9 127.8l.4 .2 .1 .3zM229.9 128.8l.5-.5-.1 .3zM229.4 128.3l.5 .5-.4-.2z" fill="#004000" stroke="#004000" stroke-width=".4"/>
<path d="M229.4 128.3l.5-.5 .5 .5-.5 .5z" fill="#004000"/>
<g font-size="2.8">
<text x="46.9" y="45">FB1</text>
<text x="145.9" y="42.2">U5:E</text>
<text x="79.9" y="51">BP1</text>
<text x="95.1" y="51">BP2</text>
<text x="110.4" y="51">BP3</text>
<text x="21.5" y="58.7">J1</text>
<text x="68.9" y="57.3">PF1</text>
<text x="145.9" y="62.5">U5:F</text>
<text x="68.9" y="77.6">PF2</text>
<text x="79.9" y="76.4">BP4</text>
<text x="95.1" y="76.4">BP5</text>
<text x="110.4" y="76.4">BP6</text>
<text x="46.9" y="85.6">FB2</text>
<text x="29.1" y="104.3">U6</text>
<text x="69.7" y="109.5">BP7</text>
<text x="26.5" y="124.7">C3</text>
<text x="46.9" y="124.7">C4</text>
<text x="128.6" y="123.4">U3:A</text>
<text x="183.2" y="120.8">D1</text>
<text x="193.2" y="120.8">D2</text>
<text x="209.3" y="126.2">R1</text>
<text x="255.5" y="143.7">U1</text>
<text x="179.4" y="146.2">U4</text>
<text x="206.8" y="152.5">U2</text>
<text x="272.8" y="151.5">R5</text>
<text x="232.3" y="168.9">R2</text>
<text x="54.5" y="177.9">C2</text>
<text x="79.9" y="176.7">U5:A</text>
<text x="100.2" y="176.7">U5:B</text>
<text x="128.6" y="179.2">U3:B</text>
<text x="233.9" y="181.6">C1</text>
<text x="49.6" y="196.9">R4</text>
<text x="58.7" y="196.9">D3</text>
<text x="72.4" y="196.9">R3</text>
<text x="21.5" y="227.7">R7</text>
<text x="46.9" y="224.9">U5:C</text>
<text x="69.7" y="224.9">U5:D</text>
<text x="85" y="227.7">R6</text>
<text x="99.7" y="225.7">D4</text>
</g>
<g font-size="1.8">
<text x="62.3" y="35">+12</text>
<text x="141.6" y="46.5">11</text>
<text x="153.7" y="46.5">10</text>
<text x="46.9" y="50.1">0R</text>
<text x="145.9" y="52.9">40106</text>
<text x="79.9" y="59.2">100nF</text>
<text x="95.1" y="59.2">100nF</text>
<text x="110.4" y="59.2">100nF</text>
<text x="145.9" y="55.4">VDD=+5</text>
<text x="145.9" y="58">VSS=GND</text>
<text x="29.3" y="64.2">3</text>
<text x="29.3" y="61.7">4</text>
<text x="68.9" y="60.1">10uF</text>
<text x="29.3" y="69.3">1</text>
<text x="29.3" y="66.8">2</text>
<text x="142.6" y="66.8">9</text>
<text x="153.7" y="66.8">8</text>
<text x="21.5" y="74.5">SIL-156-04</text>
<text x="145.9" y="73.2">40106</text>
<text x="145.9" y="75.7">VDD=+5</text>
<text x="68.9" y="80.4">10uF</text>
<text x="145.9" y="78.3">VSS=GND</text>
<text x="79.9" y="84.6">100nF</text>
<text x="95.1" y="84.6">100nF</text>
<text x="110.4" y="84.6">100nF</text>
<text x="46.9" y="90.7">0R</text>
<text x="64.9" y="101">-12</text>
<text x="123.3" y="101">+12</text>
<text x="19.1" y="103.5">+12</text>
<text x="29.1" y="107.1">78L05</text>
<text x="54.7" y="103.5">+5</text>
<text x="77.5" y="103.5">+5</text>
<text x="169" y="103.5">-12</text>
<text x="224.8" y="103.5">+12</text>
<text x="245.1" y="103.5">-12</text>
<text x="25.7" y="112.5">3</text>
<text x="30.6" y="113.7">VI</text>
<text x="45.8" y="113.7">VO</text>
<text x="52.1" y="112.5">1</text>
<text x="40" y="119.5" transform="rotate(-90 40 119.5)">GND</text>
<text x="69.7" y="117.7">100nF</text>
<text x="38.8" y="124.3" transform="rotate(-90 38.8 124.3)">2</text>
<text x="119.7" y="125.2">3</text>
<text x="125.2" y="120.7" transform="rotate(-90 125.2 120.7)">8</text>
<text x="183.2" y="123.6">BAT46</text>
<text x="193.2" y="123.6">BAT46</text>
<text x="94.3" y="126.4">SIGIN</text>
<text x="119.7" y="130.2">2</text>
<text x="136" y="127.7">1</text>
<text x="209.3" y="131.3">4.7k</text>
<text x="26.5" y="132.8">330nF</text>
<text x="46.9" y="132.8">10nF</text>
<text x="125.2" y="136.9" transform="rotate(-90 125.2 136.9)">4</text>
<text x="128.6" y="134.1">OPA2132U</text>
<text x="170.9" y="148.6" transform="rotate(-90 170.9 148.6)">2</text>
<text x="247" y="146" transform="rotate(-90 247 146)">4</text>
<text x="249.6" y="146" transform="rotate(-90 249.6 146)">8</text>
<text x="165.4" y="153.1">4</text>
<text x="181.7" y="155.6">1</text>
<text x="203.5" y="155.6">1</text>
<text x="219.7" y="155.6">8</text>
<text x="241.6" y="155.6">3</text>
<text x="241.6" y="150.5">2</text>
<text x="257.8" y="153.1">6</text>
<text x="299.7" y="154.3">OUT</text>
<text x="123.3" y="156.8">-12</text>
<text x="123.3" y="161.9">+12</text>
<text x="165.4" y="158.1">3</text>
<text x="203.5" y="160.7">6</text>
<text x="208.3" y="156.8">S</text>
<text x="208.3" y="161.9">IN</text>
<text x="213.7" y="161.9">V+</text>
<text x="214.1" y="159.3">V-</text>
<text x="214.6" y="156.8">D</text>
<text x="219.7" y="160.7">4</text>
<text x="219.7" y="158.1">7</text>
<text x="272.8" y="156.7">100R</text>
<text x="170.9" y="164.8" transform="rotate(-90 170.9 164.8)">5</text>
<text x="179.4" y="167.1">LM8261M5</text>
<text x="206.8" y="165.8">DG418</text>
<text x="247" y="162.3" transform="rotate(-90 247 162.3)">7</text>
<text x="249.6" y="162.3" transform="rotate(-90 249.6 162.3)">1</text>
<text x="255.5" y="164.5">OPA132U</text>
<text x="232.3" y="171.8">4.7R</text>
<text x="125.2" y="176.5" transform="rotate(-90 125.2 176.5)">8</text>
<text x="4.1" y="182.2">CLOCK</text>
<text x="76.5" y="181">1</text>
<text x="87.7" y="181">2</text>
<text x="96.9" y="181">3</text>
<text x="108" y="181">4</text>
<text x="119.7" y="181">5</text>
<text x="136" y="183.5">7</text>
<text x="233.9" y="184.5">100nF</text>
<text x="54.5" y="186.1">10nF</text>
<text x="79.9" y="187.4">40106</text>
<text x="79.9" y="189.9">VDD=+5</text>
<text x="100.2" y="187.4">40106</text>
<text x="100.2" y="189.9">VDD=+5</text>
<text x="119.7" y="186.1">6</text>
<text x="128.6" y="189.9">OPA2132U</text>
<text x="53.6" y="192.1">1N4148W</text>
<text x="79.9" y="192.5">VSS=GND</text>
<text x="100.2" y="192.5">VSS=GND</text>
<text x="125.2" y="192.8" transform="rotate(-90 125.2 192.8)">4</text>
<text x="49.6" y="199.7">100K</text>
<text x="72.4" y="199.7">100K</text>
<text x="123.3" y="215.2">-12</text>
<text x="171.1" y="215.2">+12</text>
<text x="222.2" y="215.2">-12</text>
<text x="247.2" y="215.2">+12</text>
<text x="21.5" y="232.9">100K</text>
<text x="43.5" y="229.3">5</text>
<text x="54.7" y="229.3">6</text>
<text x="65.4" y="229.3">13</text>
<text x="77.5" y="229.3">12</text>
<text x="85" y="232.9">330R</text>
<text x="96.9" y="231.7">1</text>
<text x="108" y="231.7">2</text>
<text x="46.9" y="235.7">40106</text>
<text x="46.9" y="238.2">VDD=+5</text>
<text x="69.7" y="235.7">40106</text>
<text x="69.7" y="238.2">VDD=+5</text>
<text x="99.7" y="234.9">LED-YELLOW</text>
<text x="46.9" y="240.7">VSS=GND</text>
<text x="69.7" y="240.7">VSS=GND</text>
</g>
<g font-size="1.8" fill="#0000c0">
<text x="101.2" y="115">SIGIN</text>
<text x="293.4" y="125.1">OUT</text>
<text x="23.7" y="165.7">CLOCK</text>
<text x="118.2" y="165.7">Trig</text>
</g>
</svg>
